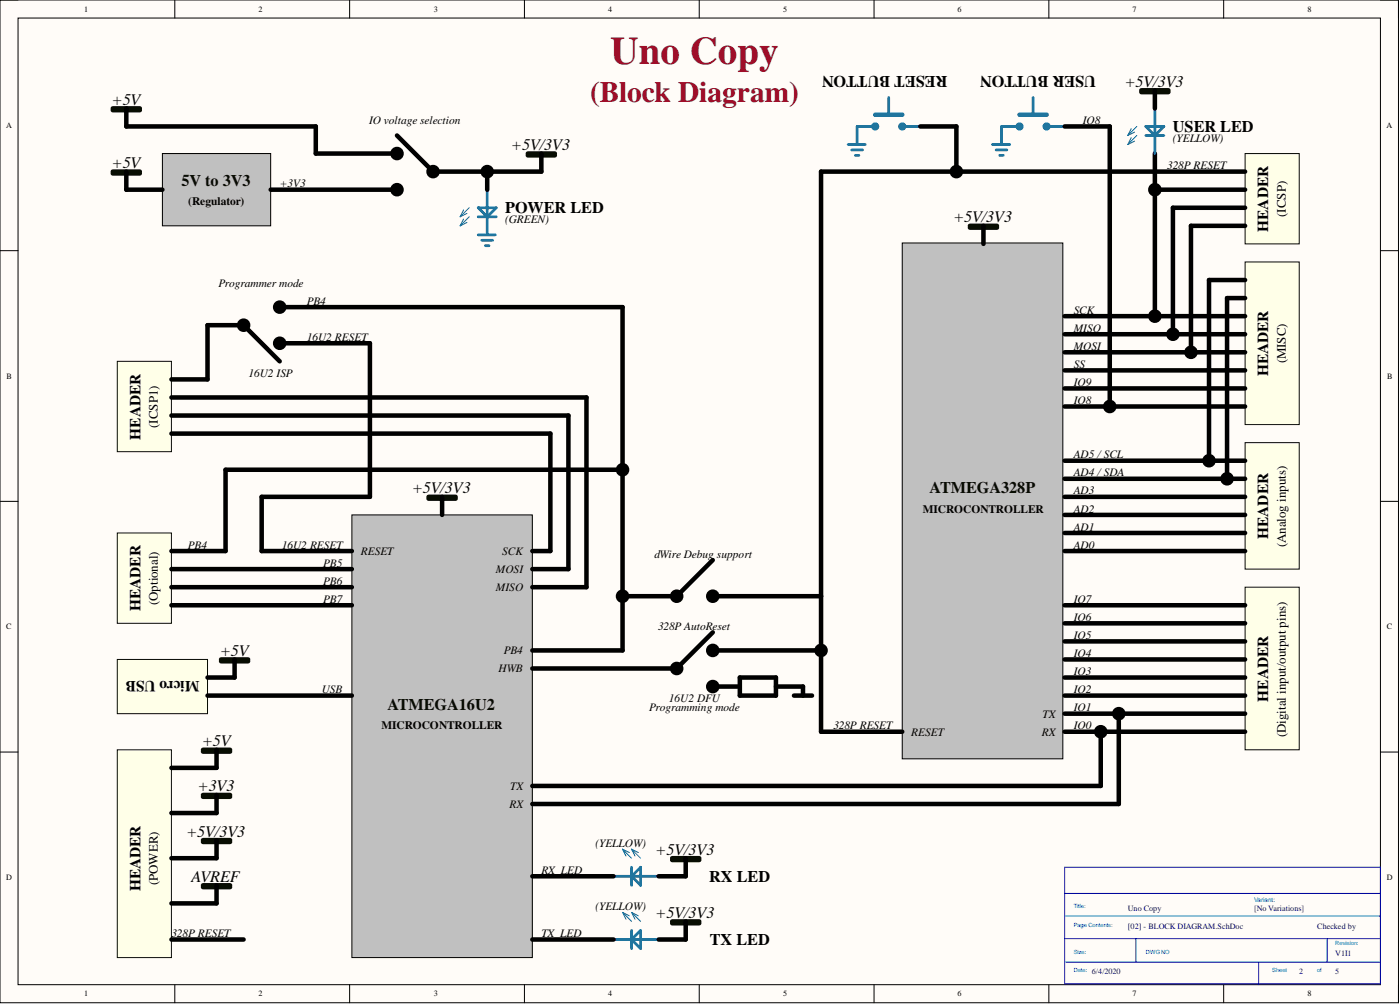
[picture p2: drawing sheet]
<svg xmlns="http://www.w3.org/2000/svg" width="393mm" height="282mm" viewBox="0 0 393 282" stroke-linecap="round" stroke-linejoin="round" font-family="sans-serif">
<path d="M0 0h392.9v281.5h-392.9z" fill-rule="evenodd" fill="#fffcf8"/>
<path d="M0 0h392.9v281.5h-392.9z" fill="none" stroke="#000" stroke-width=".28"/>
<path d="M5.1 5.1h382.8v271.3h-382.8z" fill-rule="evenodd" fill="#fffcf8"/>
<g fill="none" stroke="#000" stroke-width=".28">
<path d="M0 0h5.1M49.1 0v5.1M98.2 0v5.1M147.3 0v5.1M196.5 0v5.1M245.6 0v5.1M294.7 0v5.1M343.8 0v5.1M387.9 0h5v5.1M5.1 5.1h382.8v271.3h-382.8zM0 70.4h5.1M387.9 70.4h5"/>
<path d="M0 140.8h5.1M387.9 140.8h5M0 211.1h5.1M387.9 211.1h5M49.1 276.4v5.1M98.2 276.4v5.1M147.3 276.4v5.1M196.5 276.4v5.1M245.6 276.4v5.1M294.7 276.4v5.1M343.8 276.4v5.1M392.9 276.4v5.1"/>
</g>
<path d="M299.1 243.5h88.8v32.7h-88.8zM299.1 250.8h88.8M299.4 257.2h88.5M299.1 263.5h88.8M299.4 270.1h88.5M319.2 263.5v6.6M353.6 270.1v6.3M372.9 263.5v6.6" fill="none" stroke="#00f" stroke-width=".28"/>
<path d="M253.5 68.2h45.1v144.8h-45.1z" fill-rule="evenodd" fill="#c0c0c0"/>
<path d="M253.5 68.2h45.1v144.8h-45.1z" fill="none" stroke="#000" stroke-width=".28"/>
<path d="M349.8 124.3h15.2v35.5h-15.2z" fill-rule="evenodd" fill="#ffffe8"/>
<path d="M349.8 124.3h15.2v35.5h-15.2z" fill="none" stroke="#080d02" stroke-width=".28"/>
<path d="M299.1 129.3h50.7M192.7 240.9v5.1" fill="none" stroke="#000" stroke-width="1.3"/>
<path d="M245.9 35.5h-5.1v5.1M172.4 246h12.7M177.4 243.5v5M180 243.5v5l-2.6-2.5z" fill="none" stroke="#0075ad" stroke-width=".76"/>
<path d="M174.9 238.4l2.5 2.5M174.9 238.4l1 1.9M174.9 238.4l1.9 1M177.4 238.4l2.6 2.5M177.4 238.4l1 1.9M177.4 238.4l2 1" fill="none" stroke="#0075ad" stroke-width=".28"/>
<path d="M188.9 240.9h7.6M188.9 241.4h7.6" fill="none" stroke="#080d02" stroke-width="1.3"/>
<path d="M245.9 32.2h7.6" fill="none" stroke="#0075ad" stroke-width="1.3"/>
<circle cx="245.9" cy="35.5" r=".76" fill="#0075ad"/>
<g fill="none" stroke="#0075ad" stroke-width=".76">
<path d="M253.5 35.5h5.1"/>
<circle cx="245.9" cy="35.5" r=".76"/>
</g>
<circle cx="253.5" cy="35.5" r=".76" fill="#0075ad"/>
<g fill="none" stroke="#0075ad" stroke-width=".76">
<path d="M249.7 27.4v4.8M238.3 40.6h4.8M239.3 42.1h3M240.3 43.6h1"/>
<circle cx="253.5" cy="35.5" r=".76"/>
</g>
<path d="M299.1 134.4h50.7M299.1 139.5h50.7M299.1 144.6h50.7M299.1 149.6h50.7M299.1 154.7h50.7" fill="none" stroke="#000" stroke-width="1.3"/>
<path d="M349.8 164.9h15.2v45.6h-15.2z" fill-rule="evenodd" fill="#ffffe8"/>
<path d="M349.8 164.9h15.2v45.6h-15.2z" fill="none" stroke="#080d02" stroke-width=".28"/>
<path d="M299.1 169.9h50.7M299.1 175h50.7M299.1 180.1h50.7M299.1 185.1h50.7M299.1 190.2h50.7M299.1 195.3h50.7M299.1 200.4h50.7M299.1 205.4h50.7" fill="none" stroke="#000" stroke-width="1.3"/>
<path d="M349.8 73.5h15.2v45.7h-15.2z" fill-rule="evenodd" fill="#ffffe8"/>
<path d="M349.8 73.5h15.2v45.7h-15.2z" fill="none" stroke="#080d02" stroke-width=".28"/>
<path d="M299.1 88.8h50.7M299.1 93.8h50.7M299.1 98.9h50.7M299.1 104h50.7M299.1 109.1h50.7M299.1 114.1h50.7" fill="none" stroke="#000" stroke-width="1.3"/>
<path d="M98.9 144.6h50.7v124.2h-50.7z" fill-rule="evenodd" fill="#c0c0c0"/>
<path d="M98.9 144.6h50.7v124.2h-50.7z" fill="none" stroke="#000" stroke-width=".28"/>
<path d="M33 185.1h25.3v15.3h-25.3z" fill-rule="evenodd" fill="#ffffe8"/>
<path d="M33 185.1h25.3v15.3h-25.3z" fill="none" stroke="#080d02" stroke-width=".28"/>
<g fill="none" stroke="#000" stroke-width="1.3">
<path d="M324.5 43.1v45.7M329.5 58.3v35.5M276.3 63.4v5.1M334.6 63.4v35.5M349.8 78.6h-10.1v50.7M349.8 83.7h-5v50.7M124.2 139.5v5.1M149.6 159.8h10.1M149.6 154.7h5M149.6 164.9h15.2M58.3 195.3h40.6M65.9 185.1v5.1h-7.6"/>
<circle cx="324.5" cy="88.8" r="1.27"/>
<circle cx="329.5" cy="93.8" r="1.27"/>
<circle cx="334.6" cy="98.9" r="1.27"/>
<circle cx="339.7" cy="129.3" r="1.27"/>
<circle cx="344.8" cy="134.4" r="1.27"/>
</g>
<path d="M272.5 63.4h7.6M272.5 63.9h7.6M120.4 139.5h7.6M120.4 140h7.6M62.1 185.1h7.6M62.1 185.6h7.6" fill="none" stroke="#080d02" stroke-width="1.3"/>
<g fill="#000">
<circle cx="324.5" cy="88.8" r="1.27"/>
<circle cx="329.5" cy="93.8" r="1.27"/>
<circle cx="334.6" cy="98.9" r="1.27"/>
<circle cx="339.7" cy="129.3" r="1.27"/>
<circle cx="344.8" cy="134.4" r="1.27"/>
</g>
<path d="M45.6 43.1h30.4v20.3h-30.4z" fill-rule="evenodd" fill="#c0c0c0"/>
<path d="M45.6 43.1h30.4v20.3h-30.4z" fill="none" stroke="#000" stroke-width=".28"/>
<path d="M31.7 48.2h7.6M31.7 48.7h7.6M148.3 43.1h7.6M148.3 43.6h7.6M188.9 258.7h7.6M188.9 259.2h7.6" fill="none" stroke="#080d02" stroke-width="1.3"/>
<path d="M35.5 35.5h53.2M35.5 48.2v5.1h10.1M152.1 43.1v5.1M192.7 258.7v5.1" fill="none" stroke="#000" stroke-width="1.3"/>
<path d="M134.4 58.3h5l-2.5 2.6zM136.9 53.3v12.6M134.4 60.9h5M172.4 263.8h12.7M177.4 261.2v5.1M180 261.2v5.1l-2.6-2.5z" fill="none" stroke="#0075ad" stroke-width=".76"/>
<path d="M130.2 59l-.9 1.9M131.2 59.9l-1.9 1M131.8 58.3l-2.5 2.6M130.2 61.5l-.9 1.9M131.2 62.4l-1.9 1M131.8 60.9l-2.5 2.5M174.9 256.2l2.5 2.5M174.9 256.2l1 1.9M174.9 256.2l1.9 .9M177.4 256.2l2.6 2.5M177.4 256.2l1 1.9M177.4 256.2l2 .9" fill="none" stroke="#0075ad" stroke-width=".28"/>
<path d="M349.8 43.1h15.2v25.4h-15.2z" fill-rule="evenodd" fill="#ffffe8"/>
<path d="M349.8 43.1h15.2v25.4h-15.2z" fill="none" stroke="#080d02" stroke-width=".28"/>
<g fill="none" stroke="#000" stroke-width="1.3">
<path d="M230.7 48.2h119.1M324.5 53.3h25.3M329.5 58.3h20.3M334.6 63.4h15.2M309.3 205.4v15.2h-159.7M314.3 200.4v25.3h-164.7"/>
<circle cx="324.5" cy="53.3" r="1.27"/>
<circle cx="309.3" cy="205.4" r="1.27"/>
<circle cx="314.3" cy="200.4" r="1.27"/>
</g>
<g fill="#000">
<circle cx="324.5" cy="53.3" r="1.27"/>
<circle cx="309.3" cy="205.4" r="1.27"/>
<circle cx="314.3" cy="200.4" r="1.27"/>
</g>
<path d="M33 101.4h15.2v25.4h-15.2z" fill-rule="evenodd" fill="#ffffe8"/>
<path d="M33 101.4h15.2v25.4h-15.2z" fill="none" stroke="#080d02" stroke-width=".28"/>
<path d="M48.2 116.7h111.5v43.1M48.2 111.6h116.6v53.3M48.2 106.5h10.1M48.2 121.7h106.4v33M149.6 246h22.8M149.6 263.8h22.8" fill="none" stroke="#000" stroke-width="1.3"/>
<path d="M286.5 32.2h7.6" fill="none" stroke="#0075ad" stroke-width="1.3"/>
<path d="M286.5 35.5h-5.1v5.1" fill="none" stroke="#0075ad" stroke-width=".76"/>
<circle cx="286.5" cy="35.5" r=".76" fill="#0075ad"/>
<g fill="none" stroke="#0075ad" stroke-width=".76">
<path d="M294.1 35.5h5"/>
<circle cx="286.5" cy="35.5" r=".76"/>
</g>
<circle cx="294.1" cy="35.5" r=".76" fill="#0075ad"/>
<g fill="none" stroke="#0075ad" stroke-width=".76">
<path d="M290.3 27.4v4.8M278.8 40.6h4.9M279.9 42.1h3M280.9 43.6h1"/>
<circle cx="294.1" cy="35.5" r=".76"/>
</g>
<g fill="none" stroke="#000" stroke-width="1.3">
<path d="M35.5 30.4v5.1M88.7 35.5v7.6h22.8M111.5 38l10.2 10.2h30.4M258.6 35.5h10.1M299.1 35.5h12.7M76 53.3h35.5M230.7 48.2v157.2h22.8M78.6 86.2h96.3v96.4h-25.3M78.6 96.4h25.3v43.1h-30.4M78.6 101.4l-10.2-10.1h-10.1v15.2M73.5 154.7h25.4M200.3 157.2l-10.2 10.2h-15.2"/>
<path d="M200.3 167.4h30.4M200.3 177.5l-10.2 10.2h-40.5M200.3 182.6h30.4M200.3 192.8h7.6M207.9 190.2h10.1v5.1h-10.1zM218 192.8h7.6v2.5M223.1 195.3h5"/>
<circle cx="111.5" cy="43.1" r="1.27"/>
<circle cx="111.5" cy="53.3" r="1.27"/>
<circle cx="121.7" cy="48.2" r="1.27"/>
<circle cx="68.4" cy="91.3" r="1.27"/>
<circle cx="78.6" cy="96.4" r="1.27"/>
<circle cx="78.6" cy="86.2" r="1.27"/>
<circle cx="174.9" cy="167.4" r="1.27"/>
<circle cx="190.1" cy="167.4" r="1.27"/>
<circle cx="200.3" cy="167.4" r="1.27"/>
<circle cx="190.1" cy="187.7" r="1.27"/>
<circle cx="200.3" cy="192.8" r="1.27"/>
<circle cx="200.3" cy="182.6" r="1.27"/>
<circle cx="230.7" cy="182.6" r="1.27"/>
</g>
<g fill="#000">
<circle cx="111.5" cy="43.1" r="1.27"/>
<circle cx="111.5" cy="53.3" r="1.27"/>
<circle cx="121.7" cy="48.2" r="1.27"/>
<circle cx="68.4" cy="91.3" r="1.27"/>
<circle cx="78.6" cy="96.4" r="1.27"/>
<circle cx="78.6" cy="86.2" r="1.27"/>
<circle cx="174.9" cy="167.4" r="1.27"/>
<circle cx="190.1" cy="167.4" r="1.27"/>
<circle cx="200.3" cy="167.4" r="1.27"/>
<circle cx="190.1" cy="187.7" r="1.27"/>
<circle cx="200.3" cy="192.8" r="1.27"/>
<circle cx="200.3" cy="182.6" r="1.27"/>
<circle cx="230.7" cy="182.6" r="1.27"/>
</g>
<path d="M31.7 30.4h7.6M31.7 30.9h7.6" fill="none" stroke="#080d02" stroke-width="1.3"/>
<path d="M33 149.6h15.2v25.4h-15.2z" fill-rule="evenodd" fill="#ffffe8"/>
<path d="M33 149.6h15.2v25.4h-15.2z" fill="none" stroke="#080d02" stroke-width=".28"/>
<g fill="none" stroke="#000" stroke-width="1.3">
<path d="M268.7 35.5v12.7M311.8 35.5v78.6M324.5 25.4v5M136.9 48.2v5.1M73.5 139.5v15.2M48.2 154.7h15.2M48.2 159.8h50.7M48.2 164.9h50.7M48.2 169.9h50.7M185.1 246h7.6M185.1 263.8h7.6"/>
<circle cx="136.9" cy="48.2" r="1.27"/>
<circle cx="268.7" cy="48.2" r="1.27"/>
<circle cx="311.8" cy="114.1" r="1.27"/>
</g>
<path d="M321.9 38h5.1M321.9 35.5h5.1l-2.5 2.5zM324.5 30.4v12.7M134.4 65.9h4.8M135.4 67.5h3M136.4 69h1" fill="none" stroke="#0075ad" stroke-width=".76"/>
<path d="M317.8 36.1l-.9 1.9M317.8 38.7l-.9 1.9M318.8 37.1l-1.9 .9M318.8 39.6l-1.9 1M319.4 35.5l-2.5 2.5M319.4 38l-2.5 2.6" fill="none" stroke="#0075ad" stroke-width=".28"/>
<path d="M320.7 25.4h7.6M320.7 25.9h7.6" fill="none" stroke="#080d02" stroke-width="1.3"/>
<g fill="#000">
<circle cx="136.9" cy="48.2" r="1.27"/>
<circle cx="268.7" cy="48.2" r="1.27"/>
<circle cx="311.8" cy="114.1" r="1.27"/>
</g>
<path d="M33 210.5h15.2v58.3h-15.2z" fill-rule="evenodd" fill="#ffffe8"/>
<path d="M33 210.5h15.2v58.3h-15.2z" fill="none" stroke="#080d02" stroke-width=".28"/>
<path d="M57 210.5h7.6M57 211h7.6M57 235.9h7.6M57 236.4h7.6M57 223.2h7.6M57 223.7h7.6M57 248.5h7.6M57 249.1h7.6" fill="none" stroke="#080d02" stroke-width="1.3"/>
<g fill="none" stroke="#000" stroke-width="1.3">
<path d="M174.9 131.9h-111.5v22.8M60.8 210.5v5.1h-12.6M60.8 223.2v5.1h-12.6M60.8 235.9v5h-12.6M60.8 248.5v5.1h-12.6M48.2 263.8h20.2"/>
<circle cx="174.9" cy="131.9" r="1.27"/>
</g>
<circle cx="174.9" cy="131.9" r="1.27" fill="#000"/>
<text font-size="11" fill="#9e0e29" x="171.5" y="17.9">Uno Copy</text>
<text font-size="8.3" fill="#9e0e29" x="165.8" y="28.7">(Block Diagram)</text>
<g font-size="4.6">
<text x="266.2" y="21.3" transform="rotate(-180 266.2 21.3)">RESET BUTTON</text>
<text x="307.9" y="21.3" transform="rotate(-180 307.9 21.3)">USER BUTTON</text>
<text x="31.4" y="29.4">+5V</text>
<text x="316" y="24.3">+5V/3V3</text>
<text x="329.5" y="37">USER LED</text>
<text x="31.4" y="47.2">+5V</text>
<text x="143.6" y="42.1">+5V/3V3</text>
<text x="142" y="59.8">POWER LED</text>
<text x="267.9" y="62.4">+5V/3V3</text>
<text x="115.8" y="138.5">+5V/3V3</text>
<text x="61.9" y="184.1">+5V</text>
<text x="56.8" y="209.5">+5V</text>
<text x="55.6" y="222.2">+3V3</text>
<text x="52.4" y="234.9">+5V/3V3</text>
<text x="184.2" y="239.9">+5V/3V3</text>
<text x="53.8" y="247.5">AVREF</text>
<text x="199.2" y="247.5">RX LED</text>
<text x="184.2" y="257.7">+5V/3V3</text>
<text x="199.4" y="265.3">TX LED</text>
</g>
<g font-size="4.6" fill="#080d02">
<text x="51" y="52.2">5V to 3V3</text>
<text x="261.2" y="138.5">ATMEGA328P</text>
<text x="108.8" y="199.3">ATMEGA16U2</text>
</g>
<g font-size="4.3">
<text x="356.3" y="65.1" transform="rotate(-90 356.3 65.1)">HEADER</text>
<text x="356.3" y="105.7" transform="rotate(-90 356.3 105.7)">HEADER</text>
<text x="39.5" y="123.4" transform="rotate(-90 39.5 123.4)">HEADER</text>
<text x="356.3" y="151.3" transform="rotate(-90 356.3 151.3)">HEADER</text>
<text x="39.5" y="171.6" transform="rotate(-90 39.5 171.6)">HEADER</text>
<text x="56" y="191.3" transform="rotate(-180 56 191.3)">Micro USB</text>
<text x="356.3" y="197" transform="rotate(-90 356.3 197)">HEADER</text>
<text x="39.5" y="250.2" transform="rotate(-90 39.5 250.2)">HEADER</text>
</g>
<g font-size="3.6">
<text x="361.2" y="60.9" transform="rotate(-90 361.2 60.9)">(ICSP)</text>
<text x="361.2" y="102" transform="rotate(-90 361.2 102)">(MISC)</text>
<text x="44.4" y="120.1" transform="rotate(-90 44.4 120.1)">(ICSP1)</text>
<text x="361.2" y="153.6" transform="rotate(-90 361.2 153.6)">(Analog inputs)</text>
<text x="44.4" y="169.9" transform="rotate(-90 44.4 169.9)">(Optional)</text>
<text x="361.2" y="207" transform="rotate(-90 361.2 207)">(Digital input/output pins)</text>
<text x="44.4" y="248.5" transform="rotate(-90 44.4 248.5)">(POWER)</text>
</g>
<g font-size="3.2">
<text x="103.7" y="34.8">IO voltage selection</text>
<text x="304.2" y="34.8">IO8</text>
<text x="329.5" y="39.9">(YELLOW)</text>
<text x="327.9" y="47.5">328P RESET</text>
<text x="78.6" y="52.6">+3V3</text>
<text x="52.9" y="57.7">(Regulator)</text>
<text x="142" y="62.7">(GREEN)</text>
<text x="61.3" y="80.5">Programmer mode</text>
<text x="86.2" y="85.6">PB4</text>
<text x="301.7" y="88.1">SCK</text>
<text x="86.2" y="95.7">16U2 RESET</text>
<text x="301.7" y="93.2">MISO</text>
<text x="301.7" y="98.2">MOSI</text>
<text x="69.8" y="105.8">16U2 ISP</text>
<text x="301.7" y="103.3">SS</text>
<text x="301.7" y="108.4">IO9</text>
<text x="301.7" y="113.4">IO8</text>
<text x="301.7" y="128.7">AD5 /SCL</text>
<text x="301.7" y="133.7">AD4 /SDA</text>
<text x="259.2" y="143.9">MICROCONTROLLER</text>
<text x="301.7" y="138.8">AD3</text>
<text x="301.7" y="143.9">AD2</text>
<text x="301.7" y="149">AD1</text>
<text x="52.8" y="154">PB4</text>
<text x="79.2" y="154">16U2 RESET</text>
<text x="101.4" y="155.8">RESET</text>
<text x="141.1" y="155.8">SCK</text>
<text x="301.7" y="154">AD0</text>
<text x="90.8" y="159.1">PB5</text>
<text x="139.3" y="160.9">MOSI</text>
<text x="183.9" y="156.6">dWire Debug support</text>
<text x="90.8" y="164.2">PB6</text>
<text x="139.3" y="166">MISO</text>
<text x="90.8" y="169.2">PB7</text>
<text x="301.7" y="169.2">IO7</text>
<text x="184.9" y="176.9">328P AutoReset</text>
<text x="301.7" y="174.3">IO6</text>
<text x="301.7" y="179.4">IO5</text>
<text x="141.5" y="183.7">PB4</text>
<text x="301.7" y="184.5">IO4</text>
<text x="140.1" y="188.8">HWB</text>
<text x="301.7" y="189.5">IO3</text>
<text x="90.4" y="194.6">USB</text>
<text x="187.9" y="197.1">16U2 DFU</text>
<text x="301.7" y="194.6">IO2</text>
<text x="182.3" y="199.7">Programming mode</text>
<text x="292.9" y="201.5">TX</text>
<text x="301.7" y="199.7">IO1</text>
<text x="107.1" y="204.8">MICROCONTROLLER</text>
<text x="234.1" y="204.8">328P RESET</text>
<text x="256" y="206.5">RESET</text>
<text x="292.7" y="206.5">RX</text>
<text x="301.7" y="204.8">IO0</text>
<text x="143.3" y="221.7">TX</text>
<text x="143.1" y="226.8">RX</text>
<text x="167.3" y="237.7">(YELLOW)</text>
<text x="152.1" y="245.3">RX_LED</text>
<text x="167.3" y="255.5">(YELLOW)</text>
<text x="48.2" y="263.1">328P RESET</text>
<text x="152.1" y="263.1">TX_LED</text>
</g>
<g font-size="2.3">
<text x="23.7" y="3.3">1</text>
<text x="72.6" y="3.3">2</text>
<text x="121.8" y="3.3">3</text>
<text x="170.9" y="3.3">4</text>
<text x="220" y="3.3">5</text>
<text x="269" y="3.3">6</text>
<text x="318.2" y="3.3">7</text>
<text x="367.3" y="3.3">8</text>
<text x="1.7" y="35.9">A</text>
<text x="389.5" y="35.9">A</text>
<text x="1.9" y="106.3">B</text>
<text x="389.7" y="106.3">B</text>
<text x="1.8" y="176.7">C</text>
<text x="389.6" y="176.7">C</text>
<text x="1.8" y="247.1">D</text>
<text x="389.6" y="247.1">D</text>
<text x="23.7" y="279.7">1</text>
<text x="72.6" y="279.7">2</text>
<text x="121.8" y="279.7">3</text>
<text x="170.9" y="279.7">4</text>
<text x="220" y="279.7">5</text>
<text x="269" y="279.7">6</text>
<text x="318.2" y="279.7">7</text>
<text x="367.3" y="279.7">8</text>
</g>
<g font-size="2.3" fill="#000080">
<text x="316.9" y="255.6">Uno Copy</text>
<text x="352.4" y="255.6">[No Variations]</text>
<text x="316.9" y="260.7">[02] - BLOCK DIAGRAM.SchDoc</text>
<text x="370.1" y="260.7">Checked by</text>
<text x="375.2" y="268.3">V1I1</text>
<text x="306.7" y="273.4">6/4/2020</text>
<text x="365" y="273.4">2</text>
<text x="375.2" y="273.4">5</text>
</g>
<text font-size="1.8" fill="#00f" x="352.4" y="253.2">Variant:</text>
<g font-size="1.6" fill="#00f">
<text x="301.7" y="255.1">Title:</text>
<text x="301.7" y="260.1">Page Contents:</text>
<text x="301.7" y="267.7">Size:</text>
<text x="321.9" y="267.7">DWGNO</text>
<text x="375.2" y="265.2">Revision:</text>
<text x="301.7" y="272.8">Date:</text>
<text x="357.4" y="272.8">Sheet</text>
<text x="370.1" y="272.8">of</text>
</g>
</svg>
